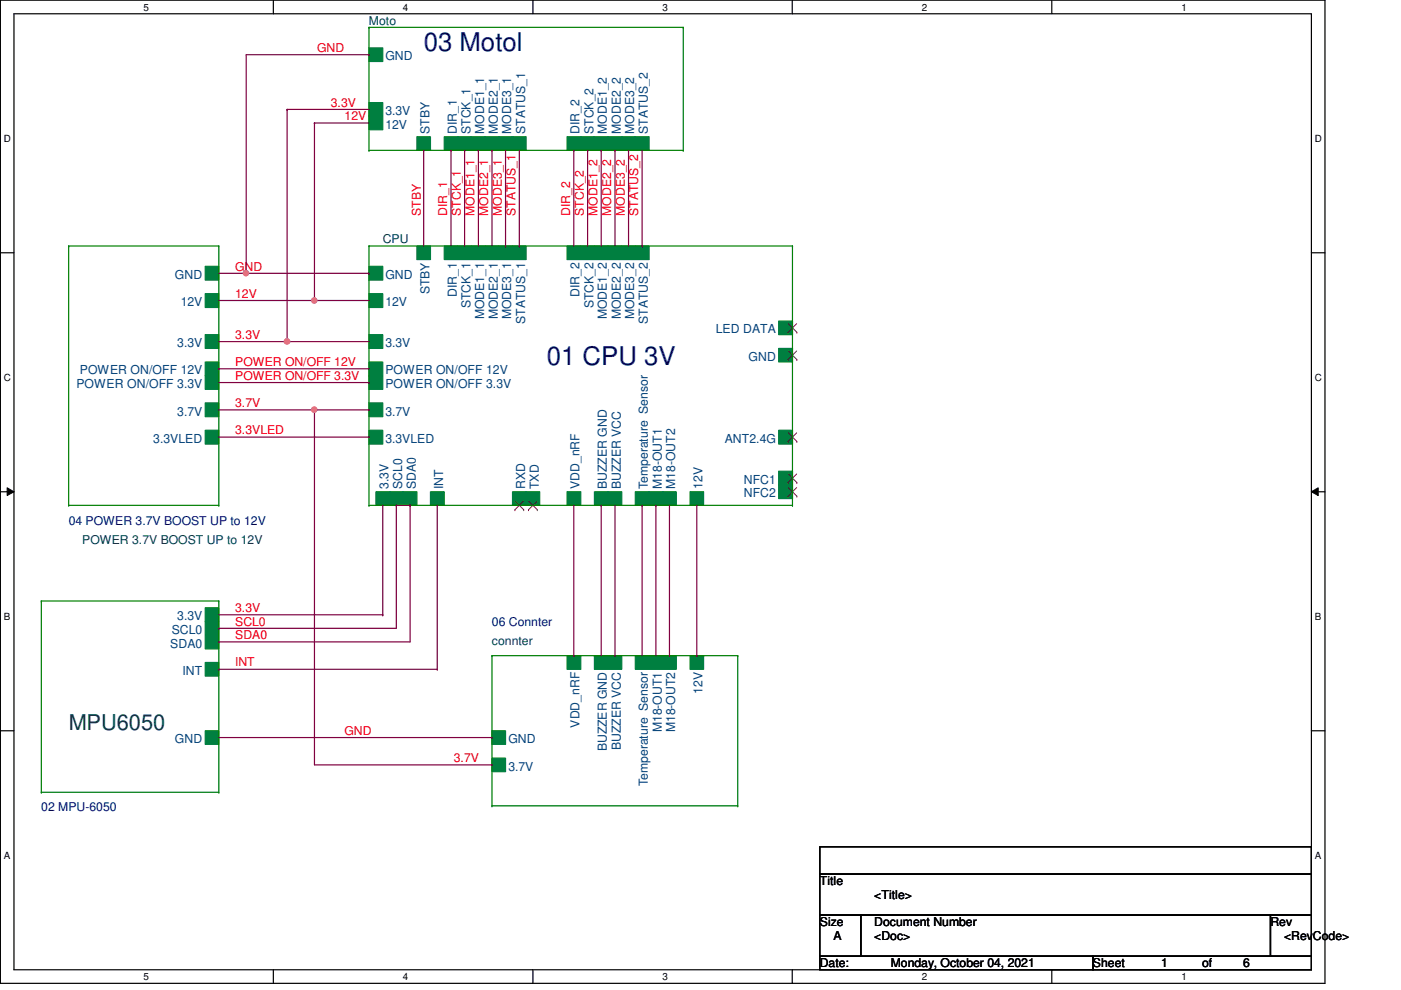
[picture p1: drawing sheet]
<svg xmlns="http://www.w3.org/2000/svg" width="297mm" height="210mm" viewBox="0 0 297 210" stroke-linecap="round" stroke-linejoin="round" font-family="sans-serif">
<path d="M.1 0h280.8v208.5h-280.8zM3 2.9h275v202.7h-275z" fill="none" stroke="#000" stroke-width=".25"/>
<g fill="#fff">
<path d="M30.4 .3h1.2v2.4h-1.2z"/>
<path d="M30.4 205.9h1.2v2.3h-1.2z"/>
</g>
<path d="M58 0v2.9M58 205.6v2.9" fill="none" stroke="#000" stroke-width=".25"/>
<g fill="#fff">
<path d="M85.4 .3h1.2v2.4h-1.2z"/>
<path d="M85.4 205.9h1.2v2.3h-1.2z"/>
</g>
<path d="M113 0v2.9M113 205.6v2.9" fill="none" stroke="#000" stroke-width=".25"/>
<g fill="#fff">
<path d="M140.5 .3h1.1v2.4h-1.1z"/>
<path d="M140.5 205.9h1.1v2.3h-1.1z"/>
</g>
<path d="M168 0v2.9M168 205.6v2.9" fill="none" stroke="#000" stroke-width=".25"/>
<g fill="#fff">
<path d="M195.4 .3h1.2v2.4h-1.2z"/>
<path d="M195.4 205.9h1.2v2.3h-1.2z"/>
</g>
<path d="M223 0v2.9M223 205.6v2.9" fill="none" stroke="#000" stroke-width=".25"/>
<g fill="#fff">
<path d="M250.5 .3h1.1v2.4h-1.1z"/>
<path d="M250.5 205.9h1.1v2.3h-1.1z"/>
<path d="M.8 28.2h1.5v2.4h-1.5z"/>
<path d="M278.8 28.2h1.4v2.4h-1.4z"/>
<path d="M.8 78.9h1.5v2.3h-1.5z"/>
<path d="M278.8 78.9h1.4v2.3h-1.4z"/>
</g>
<path d="M.1 53.6h2.9M278 53.6h2.9" fill="none" stroke="#000" stroke-width=".25"/>
<g fill="#fff">
<path d="M.8 129.6h1.4v2.3h-1.4z"/>
<path d="M278.8 129.6h1.3v2.3h-1.3z"/>
</g>
<path d="M.1 104.3h2.9M278 104.3h2.9" fill="none" stroke="#000" stroke-width=".25"/>
<path d="M1.5 103.4l1.5 .9-1.5 .8zM278 104.3l1.5-.9v1.7z" fill="#000"/>
<path d="M1.5 103.4l1.5 .9-1.5 .8zM278 104.3l1.5-.9v1.7z" fill="none" stroke="#000" stroke-width=".21"/>
<g fill="#fff">
<path d="M.8 180.3h1.4v2.3h-1.4z"/>
<path d="M278.8 180.3h1.3v2.3h-1.3z"/>
</g>
<path d="M.1 154.9h2.9M278 154.9h2.9M173.8 179.5h104.2v5.8h-104.2zM173.8 185.3h104.2v8.7h-104.2zM173.8 194h8.7v8.7h-8.7zM182.5 194h86.9v8.7h-86.9zM269.4 194h8.6v8.7h-8.6zM173.8 202.7h57.9v2.9h-57.9zM231.7 202.7h46.3v2.9h-46.3z" fill="none" stroke="#000" stroke-width=".25"/>
<path d="M78.2 21.8h2.9v2.8h-2.9z" fill-rule="evenodd" fill="#007f40"/>
<path d="M78.2 21.8h2.9v2.8h-2.9z" fill="none" stroke="#007f40" stroke-width=".25"/>
<path d="M88.4 29h2.9v2.9h-2.9z" fill-rule="evenodd" fill="#007f40"/>
<path d="M88.4 29h2.9v2.9h-2.9z" fill="none" stroke="#007f40" stroke-width=".25"/>
<path d="M94.2 29h2.9v2.9h-2.9z" fill-rule="evenodd" fill="#007f40"/>
<path d="M94.2 29h2.9v2.9h-2.9z" fill="none" stroke="#007f40" stroke-width=".25"/>
<path d="M97.1 29h2.8v2.9h-2.8z" fill-rule="evenodd" fill="#007f40"/>
<path d="M97.1 29h2.8v2.9h-2.8z" fill="none" stroke="#007f40" stroke-width=".25"/>
<path d="M99.9 29h3v2.9h-3z" fill-rule="evenodd" fill="#007f40"/>
<path d="M99.9 29h3v2.9h-3z" fill="none" stroke="#007f40" stroke-width=".25"/>
<path d="M102.9 29h2.8v2.9h-2.8z" fill-rule="evenodd" fill="#007f40"/>
<path d="M102.9 29h2.8v2.9h-2.8z" fill="none" stroke="#007f40" stroke-width=".25"/>
<path d="M105.7 29h3v2.9h-3z" fill-rule="evenodd" fill="#007f40"/>
<path d="M105.7 29h3v2.9h-3z" fill="none" stroke="#007f40" stroke-width=".25"/>
<path d="M78.2 24.6h2.9v2.9h-2.9z" fill-rule="evenodd" fill="#007f40"/>
<path d="M78.2 24.6h2.9v2.9h-2.9z" fill="none" stroke="#007f40" stroke-width=".25"/>
<path d="M120.2 29h2.9v2.9h-2.9z" fill-rule="evenodd" fill="#007f40"/>
<path d="M120.2 29h2.9v2.9h-2.9z" fill="none" stroke="#007f40" stroke-width=".25"/>
<path d="M123.1 29h2.9v2.9h-2.9z" fill-rule="evenodd" fill="#007f40"/>
<path d="M123.1 29h2.9v2.9h-2.9z" fill="none" stroke="#007f40" stroke-width=".25"/>
<path d="M126 29h2.9v2.9h-2.9z" fill-rule="evenodd" fill="#007f40"/>
<path d="M126 29h2.9v2.9h-2.9z" fill="none" stroke="#007f40" stroke-width=".25"/>
<path d="M128.9 29h2.9v2.9h-2.9z" fill-rule="evenodd" fill="#007f40"/>
<path d="M128.9 29h2.9v2.9h-2.9z" fill="none" stroke="#007f40" stroke-width=".25"/>
<path d="M131.8 29h2.9v2.9h-2.9z" fill-rule="evenodd" fill="#007f40"/>
<path d="M131.8 29h2.9v2.9h-2.9z" fill="none" stroke="#007f40" stroke-width=".25"/>
<path d="M134.7 29h2.9v2.9h-2.9z" fill-rule="evenodd" fill="#007f40"/>
<path d="M134.7 29h2.9v2.9h-2.9z" fill="none" stroke="#007f40" stroke-width=".25"/>
<path d="M108.7 29h2.8v2.9h-2.8z" fill-rule="evenodd" fill="#007f40"/>
<path d="M108.7 29h2.8v2.9h-2.8z" fill="none" stroke="#007f40" stroke-width=".25"/>
<path d="M78.2 10.2h2.9v2.8h-2.9z" fill-rule="evenodd" fill="#007f40"/>
<path d="M78.2 10.2h2.9v2.8h-2.9z" fill="none" stroke="#007f40" stroke-width=".25"/>
<path d="M78.2 5.8h.1M78.2 5.8h66.7M78.2 5.8v26.1M144.9 5.8h.1M144.9 5.8v26.1M78.2 31.9h.1M78.2 31.9h66.7M144.9 31.9h.1" fill="none" stroke="#007f00" stroke-width=".25"/>
<path d="M82.6 104.3h2.9v2.8h-2.9z" fill-rule="evenodd" fill="#007f40"/>
<path d="M82.6 104.3h2.9v2.8h-2.9z" fill="none" stroke="#007f40" stroke-width=".25"/>
<path d="M85.5 104.3h2.9v2.8h-2.9z" fill-rule="evenodd" fill="#007f40"/>
<path d="M85.5 104.3h2.9v2.8h-2.9z" fill="none" stroke="#007f40" stroke-width=".25"/>
<path d="M108.7 104.3h2.8v2.8h-2.8z" fill-rule="evenodd" fill="#007f40"/>
<path d="M108.7 104.3h2.8v2.8h-2.8z" fill="none" stroke="#007f40" stroke-width=".25"/>
<path d="M109.2 108.1h.1M109.2 106.3l1.8 1.8M111 106.3l-1.8 1.8M111 108.1h.1" fill="none" stroke="#7f4000" stroke-width=".21"/>
<path d="M111.5 104.3h2.9v2.8h-2.9z" fill-rule="evenodd" fill="#007f40"/>
<path d="M111.5 104.3h2.9v2.8h-2.9z" fill="none" stroke="#007f40" stroke-width=".25"/>
<path d="M112.1 108.1h.1M112.1 106.3l1.8 1.8M113.9 106.3l-1.8 1.8M113.9 108.1h.1" fill="none" stroke="#7f4000" stroke-width=".21"/>
<path d="M165.1 91.2h2.9v2.9h-2.9z" fill-rule="evenodd" fill="#007f40"/>
<path d="M165.1 91.2h2.9v2.9h-2.9z" fill="none" stroke="#007f40" stroke-width=".25"/>
<path d="M167.1 93.6h.1M167.1 91.8l1.8 1.8M168.9 91.8l-1.8 1.8M168.9 93.6h.1" fill="none" stroke="#7f4000" stroke-width=".21"/>
<path d="M165.1 68.1h2.9v2.9h-2.9z" fill-rule="evenodd" fill="#007f40"/>
<path d="M165.1 68.1h2.9v2.9h-2.9z" fill="none" stroke="#007f40" stroke-width=".25"/>
<path d="M167.1 70.4h.1M167.1 68.6l1.8 1.8M168.9 68.6l-1.8 1.8M168.9 70.4h.1" fill="none" stroke="#7f4000" stroke-width=".21"/>
<path d="M165.1 99.9h2.9v2.9h-2.9z" fill-rule="evenodd" fill="#007f40"/>
<path d="M165.1 99.9h2.9v2.9h-2.9z" fill="none" stroke="#007f40" stroke-width=".25"/>
<path d="M167.1 102.3h.1M167.1 100.5l1.8 1.8M168.9 100.5l-1.8 1.8M168.9 102.3h.1" fill="none" stroke="#7f4000" stroke-width=".21"/>
<path d="M165.1 102.8h2.9v2.9h-2.9z" fill-rule="evenodd" fill="#007f40"/>
<path d="M165.1 102.8h2.9v2.9h-2.9z" fill="none" stroke="#007f40" stroke-width=".25"/>
<path d="M167.1 105.2h.1M167.1 103.4l1.8 1.8M168.9 103.4l-1.8 1.8M168.9 105.2h.1" fill="none" stroke="#7f4000" stroke-width=".21"/>
<path d="M78.2 62.3h2.9v2.9h-2.9z" fill-rule="evenodd" fill="#007f40"/>
<path d="M78.2 62.3h2.9v2.9h-2.9z" fill="none" stroke="#007f40" stroke-width=".25"/>
<path d="M78.2 71h2.9v2.9h-2.9z" fill-rule="evenodd" fill="#007f40"/>
<path d="M78.2 71h2.9v2.9h-2.9z" fill="none" stroke="#007f40" stroke-width=".25"/>
<path d="M78.2 76.8h2.9v2.9h-2.9z" fill-rule="evenodd" fill="#007f40"/>
<path d="M78.2 76.8h2.9v2.9h-2.9z" fill="none" stroke="#007f40" stroke-width=".25"/>
<path d="M88.4 52.2h2.9v2.8h-2.9z" fill-rule="evenodd" fill="#007f40"/>
<path d="M88.4 52.2h2.9v2.8h-2.9z" fill="none" stroke="#007f40" stroke-width=".25"/>
<path d="M94.2 52.2h2.9v2.8h-2.9z" fill-rule="evenodd" fill="#007f40"/>
<path d="M94.2 52.2h2.9v2.8h-2.9z" fill="none" stroke="#007f40" stroke-width=".25"/>
<path d="M97.1 52.2h2.8v2.8h-2.8z" fill-rule="evenodd" fill="#007f40"/>
<path d="M97.1 52.2h2.8v2.8h-2.8z" fill="none" stroke="#007f40" stroke-width=".25"/>
<path d="M99.9 52.2h3v2.8h-3z" fill-rule="evenodd" fill="#007f40"/>
<path d="M99.9 52.2h3v2.8h-3z" fill="none" stroke="#007f40" stroke-width=".25"/>
<path d="M102.9 52.2h2.8v2.8h-2.8z" fill-rule="evenodd" fill="#007f40"/>
<path d="M102.9 52.2h2.8v2.8h-2.8z" fill="none" stroke="#007f40" stroke-width=".25"/>
<path d="M105.7 52.2h3v2.8h-3z" fill-rule="evenodd" fill="#007f40"/>
<path d="M105.7 52.2h3v2.8h-3z" fill="none" stroke="#007f40" stroke-width=".25"/>
<path d="M91.3 104.3h2.9v2.8h-2.9z" fill-rule="evenodd" fill="#007f40"/>
<path d="M91.3 104.3h2.9v2.8h-2.9z" fill="none" stroke="#007f40" stroke-width=".25"/>
<path d="M79.7 104.3h2.9v2.8h-2.9z" fill-rule="evenodd" fill="#007f40"/>
<path d="M79.7 104.3h2.9v2.8h-2.9z" fill="none" stroke="#007f40" stroke-width=".25"/>
<path d="M137.6 104.3h2.9v2.8h-2.9z" fill-rule="evenodd" fill="#007f40"/>
<path d="M137.6 104.3h2.9v2.8h-2.9z" fill="none" stroke="#007f40" stroke-width=".25"/>
<path d="M165.1 73.9h2.9v2.9h-2.9z" fill-rule="evenodd" fill="#007f40"/>
<path d="M165.1 73.9h2.9v2.9h-2.9z" fill="none" stroke="#007f40" stroke-width=".25"/>
<path d="M167.1 76.2h.1M167.1 74.4l1.8 1.8M168.9 74.4l-1.8 1.8M168.9 76.2h.1" fill="none" stroke="#7f4000" stroke-width=".21"/>
<path d="M134.7 104.3h2.9v2.8h-2.9z" fill-rule="evenodd" fill="#007f40"/>
<path d="M134.7 104.3h2.9v2.8h-2.9z" fill="none" stroke="#007f40" stroke-width=".25"/>
<path d="M128.9 104.3h2.9v2.8h-2.9z" fill-rule="evenodd" fill="#007f40"/>
<path d="M128.9 104.3h2.9v2.8h-2.9z" fill="none" stroke="#007f40" stroke-width=".25"/>
<path d="M126 104.3h2.9v2.8h-2.9z" fill-rule="evenodd" fill="#007f40"/>
<path d="M126 104.3h2.9v2.8h-2.9z" fill="none" stroke="#007f40" stroke-width=".25"/>
<path d="M146.3 104.3h2.9v2.8h-2.9z" fill-rule="evenodd" fill="#007f40"/>
<path d="M146.3 104.3h2.9v2.8h-2.9z" fill="none" stroke="#007f40" stroke-width=".25"/>
<path d="M140.5 104.3h2.9v2.8h-2.9z" fill-rule="evenodd" fill="#007f40"/>
<path d="M140.5 104.3h2.9v2.8h-2.9z" fill="none" stroke="#007f40" stroke-width=".25"/>
<path d="M120.2 104.3h2.9v2.8h-2.9z" fill-rule="evenodd" fill="#007f40"/>
<path d="M120.2 104.3h2.9v2.8h-2.9z" fill="none" stroke="#007f40" stroke-width=".25"/>
<path d="M78.2 91.2h2.9v2.9h-2.9z" fill-rule="evenodd" fill="#007f40"/>
<path d="M78.2 91.2h2.9v2.9h-2.9z" fill="none" stroke="#007f40" stroke-width=".25"/>
<path d="M78.2 79.7h2.9v2.8h-2.9z" fill-rule="evenodd" fill="#007f40"/>
<path d="M78.2 79.7h2.9v2.8h-2.9z" fill="none" stroke="#007f40" stroke-width=".25"/>
<path d="M78.2 85.4h2.9v2.9h-2.9z" fill-rule="evenodd" fill="#007f40"/>
<path d="M78.2 85.4h2.9v2.9h-2.9z" fill="none" stroke="#007f40" stroke-width=".25"/>
<path d="M123.1 52.2h2.9v2.8h-2.9z" fill-rule="evenodd" fill="#007f40"/>
<path d="M123.1 52.2h2.9v2.8h-2.9z" fill="none" stroke="#007f40" stroke-width=".25"/>
<path d="M120.2 52.2h2.9v2.8h-2.9z" fill-rule="evenodd" fill="#007f40"/>
<path d="M120.2 52.2h2.9v2.8h-2.9z" fill="none" stroke="#007f40" stroke-width=".25"/>
<path d="M131.8 52.2h2.9v2.8h-2.9z" fill-rule="evenodd" fill="#007f40"/>
<path d="M131.8 52.2h2.9v2.8h-2.9z" fill="none" stroke="#007f40" stroke-width=".25"/>
<path d="M128.9 52.2h2.9v2.8h-2.9z" fill-rule="evenodd" fill="#007f40"/>
<path d="M128.9 52.2h2.9v2.8h-2.9z" fill="none" stroke="#007f40" stroke-width=".25"/>
<path d="M126 52.2h2.9v2.8h-2.9z" fill-rule="evenodd" fill="#007f40"/>
<path d="M126 52.2h2.9v2.8h-2.9z" fill="none" stroke="#007f40" stroke-width=".25"/>
<path d="M134.7 52.2h2.9v2.8h-2.9z" fill-rule="evenodd" fill="#007f40"/>
<path d="M134.7 52.2h2.9v2.8h-2.9z" fill="none" stroke="#007f40" stroke-width=".25"/>
<path d="M108.7 52.2h2.8v2.8h-2.8z" fill-rule="evenodd" fill="#007f40"/>
<path d="M108.7 52.2h2.8v2.8h-2.8z" fill="none" stroke="#007f40" stroke-width=".25"/>
<path d="M78.2 56.5h2.9v2.9h-2.9z" fill-rule="evenodd" fill="#007f40"/>
<path d="M78.2 56.5h2.9v2.9h-2.9z" fill="none" stroke="#007f40" stroke-width=".25"/>
<path d="M78.2 52.2h.1M78.2 52.2h89.8M78.2 52.2v54.9M168 52.2h.1M168 52.2v54.9M78.2 107.1h.1M78.2 107.1h89.8M168 107.1h.1" fill="none" stroke="#007f00" stroke-width=".25"/>
<path d="M43.5 131.8h2.9v2.9h-2.9z" fill-rule="evenodd" fill="#007f40"/>
<path d="M43.5 131.8h2.9v2.9h-2.9z" fill="none" stroke="#007f40" stroke-width=".25"/>
<path d="M43.5 134.7h2.9v2.9h-2.9z" fill-rule="evenodd" fill="#007f40"/>
<path d="M43.5 134.7h2.9v2.9h-2.9z" fill="none" stroke="#007f40" stroke-width=".25"/>
<path d="M43.5 140.5h2.9v2.8h-2.9z" fill-rule="evenodd" fill="#007f40"/>
<path d="M43.5 140.5h2.9v2.8h-2.9z" fill="none" stroke="#007f40" stroke-width=".25"/>
<path d="M43.5 128.9h2.9v2.9h-2.9z" fill-rule="evenodd" fill="#007f40"/>
<path d="M43.5 128.9h2.9v2.9h-2.9z" fill="none" stroke="#007f40" stroke-width=".25"/>
<path d="M43.5 154.9h2.9v2.9h-2.9z" fill-rule="evenodd" fill="#007f40"/>
<path d="M43.5 154.9h2.9v2.9h-2.9z" fill="none" stroke="#007f40" stroke-width=".25"/>
<path d="M8.8 127.4h.1M8.8 127.4h37.6M8.8 127.4v40.6M46.4 127.4h.1M46.4 127.4v40.6M8.8 168h.1M8.8 168h37.6M46.4 168h.1" fill="none" stroke="#007f00" stroke-width=".25"/>
<path d="M43.5 62.3h2.9v2.9h-2.9z" fill-rule="evenodd" fill="#007f40"/>
<path d="M43.5 62.3h2.9v2.9h-2.9z" fill="none" stroke="#007f40" stroke-width=".25"/>
<path d="M43.5 71h2.9v2.9h-2.9z" fill-rule="evenodd" fill="#007f40"/>
<path d="M43.5 71h2.9v2.9h-2.9z" fill="none" stroke="#007f40" stroke-width=".25"/>
<path d="M43.5 76.8h2.9v2.9h-2.9z" fill-rule="evenodd" fill="#007f40"/>
<path d="M43.5 76.8h2.9v2.9h-2.9z" fill="none" stroke="#007f40" stroke-width=".25"/>
<path d="M43.5 85.4h2.9v2.9h-2.9z" fill-rule="evenodd" fill="#007f40"/>
<path d="M43.5 85.4h2.9v2.9h-2.9z" fill="none" stroke="#007f40" stroke-width=".25"/>
<path d="M43.5 91.2h2.9v2.9h-2.9z" fill-rule="evenodd" fill="#007f40"/>
<path d="M43.5 91.2h2.9v2.9h-2.9z" fill="none" stroke="#007f40" stroke-width=".25"/>
<path d="M43.5 79.7h2.9v2.8h-2.9z" fill-rule="evenodd" fill="#007f40"/>
<path d="M43.5 79.7h2.9v2.8h-2.9z" fill="none" stroke="#007f40" stroke-width=".25"/>
<path d="M43.5 56.5h2.9v2.9h-2.9z" fill-rule="evenodd" fill="#007f40"/>
<path d="M43.5 56.5h2.9v2.9h-2.9z" fill="none" stroke="#007f40" stroke-width=".25"/>
<path d="M14.6 52.2h.1M14.6 52.2h31.8M14.6 52.2v54.9M46.4 52.2h.1M46.4 52.2v54.9M14.6 107.1h.1M14.6 107.1h31.8M46.4 107.1h.1" fill="none" stroke="#007f00" stroke-width=".25"/>
<path d="M134.7 139h2.9v2.9h-2.9z" fill-rule="evenodd" fill="#007f40"/>
<path d="M134.7 139h2.9v2.9h-2.9z" fill="none" stroke="#007f40" stroke-width=".25"/>
<path d="M126 139h2.9v2.9h-2.9z" fill-rule="evenodd" fill="#007f40"/>
<path d="M126 139h2.9v2.9h-2.9z" fill="none" stroke="#007f40" stroke-width=".25"/>
<path d="M128.9 139h2.9v2.9h-2.9z" fill-rule="evenodd" fill="#007f40"/>
<path d="M128.9 139h2.9v2.9h-2.9z" fill="none" stroke="#007f40" stroke-width=".25"/>
<path d="M137.6 139h2.9v2.9h-2.9z" fill-rule="evenodd" fill="#007f40"/>
<path d="M137.6 139h2.9v2.9h-2.9z" fill="none" stroke="#007f40" stroke-width=".25"/>
<path d="M146.3 139h2.9v2.9h-2.9z" fill-rule="evenodd" fill="#007f40"/>
<path d="M146.3 139h2.9v2.9h-2.9z" fill="none" stroke="#007f40" stroke-width=".25"/>
<path d="M104.3 160.7h2.9v2.9h-2.9z" fill-rule="evenodd" fill="#007f40"/>
<path d="M104.3 160.7h2.9v2.9h-2.9z" fill="none" stroke="#007f40" stroke-width=".25"/>
<path d="M140.5 139h2.9v2.9h-2.9z" fill-rule="evenodd" fill="#007f40"/>
<path d="M140.5 139h2.9v2.9h-2.9z" fill="none" stroke="#007f40" stroke-width=".25"/>
<path d="M120.2 139h2.9v2.9h-2.9z" fill-rule="evenodd" fill="#007f40"/>
<path d="M120.2 139h2.9v2.9h-2.9z" fill="none" stroke="#007f40" stroke-width=".25"/>
<path d="M104.3 154.9h2.9v2.9h-2.9z" fill-rule="evenodd" fill="#007f40"/>
<path d="M104.3 154.9h2.9v2.9h-2.9z" fill="none" stroke="#007f40" stroke-width=".25"/>
<path d="M104.3 139h.1M104.3 139h52.1M104.3 139v31.9M156.4 139h.1M156.4 139v31.9M104.3 170.9h.1M104.3 170.9h52.1M156.4 170.9h.1" fill="none" stroke="#007f00" stroke-width=".25"/>
<g fill="none" stroke="#7f0040" stroke-width=".25">
<path d="M52.2 11.6h26M78.2 11.6h.1M60.9 23.2h.1M60.9 23.2h17.3M66.7 26.1h.1M66.7 26.1h11.5M66.7 26.1v37.6M89.8 31.9h.1M89.8 31.9v20.3M95.6 31.9h.1M95.6 31.9v20.3M98.5 31.9h.1"/>
<path d="M98.5 31.9v20.3M101.4 31.9h.1M101.4 31.9v20.3M104.3 31.9h.1M104.3 31.9v20.3M107.2 31.9v20.3M110.1 31.9v20.3M121.7 31.9h.1M121.7 31.9v20.3M124.6 31.9h.1M124.6 31.9v20.3M127.5 31.9h.1"/>
<path d="M127.5 31.9v20.3M130.4 31.9h.1M130.4 31.9v20.3M133.3 31.9h.1M133.3 31.9v20.3M136.1 31.9v20.3M46.4 58h5.8M52.2 58h.1M107.2 52.2h.1M110.1 52.2h.1M136.1 52.2h.1M46.4 78.2h.1"/>
<path d="M46.4 63.7h31.8M46.4 72.4h14.5M46.4 78.2h31.8M60.9 72.4h.1M66.7 63.7h.1M46.4 86.9h20.3M46.4 92.7h31.8M46.4 81.1h31.8M66.7 86.9h.1M78.2 92.7h.1M78.2 81.1h.1M81.1 107.1v23.2"/>
<path d="M84 107.1h.1M84 107.1v26.1h-37.6M84 107.1h2.9M86.9 107.1h.1M86.9 107.1v29h-40.5M92.7 107.1v34.8M121.7 107.1v31.9M127.5 107.1h.1M127.5 107.1v31.9M130.4 107.1v31.9M136.1 107.1h.1M136.1 107.1v31.9"/>
<path d="M139.1 107.1h.1M139.1 107.1v31.9M141.9 107.1v31.9M147.7 107.1v31.9M46.4 133.2h.1M46.4 136.1h.1M46.4 130.3h34.7M81.1 130.3h.1M121.7 139h.1M130.4 139h.1M141.9 139h.1M147.7 139h.1"/>
<path d="M46.4 141.9h.1M46.4 141.9h46.3M46.4 156.4h57.9M92.7 141.9h.1M104.3 156.4h.1M66.7 162.2h37.6M104.3 162.2h.1"/>
</g>
<circle cx="66.6" cy="63.7" r=".56" fill="#f0f"/>
<circle cx="66.6" cy="63.7" r=".56" fill="none" stroke="#f0f" stroke-width=".25"/>
<path d="M60.9 23.2h.1M60.9 23.2v49.2M60.9 72.4h.1M60.9 72.4h17.3" fill="none" stroke="#7f0040" stroke-width=".25"/>
<circle cx="60.9" cy="72.4" r=".56" fill="#f0f"/>
<circle cx="60.9" cy="72.4" r=".56" fill="none" stroke="#f0f" stroke-width=".25"/>
<path d="M66.7 86.9h.1M66.7 86.9v75.3" fill="none" stroke="#7f0040" stroke-width=".25"/>
<circle cx="66.6" cy="86.9" r=".56" fill="#f0f"/>
<circle cx="66.6" cy="86.9" r=".56" fill="none" stroke="#f0f" stroke-width=".25"/>
<path d="M52.2 11.6v46.4M52.2 58h.1M66.7 86.9h11.5M78.2 86.9h.1" fill="none" stroke="#7f0040" stroke-width=".25"/>
<circle cx="52.1" cy="57.9" r=".56" fill="#f0f"/>
<circle cx="52.1" cy="57.9" r=".56" fill="none" stroke="#f0f" stroke-width=".25"/>
<path d="M52.2 58h26M78.2 58h.1" fill="none" stroke="#7f0040" stroke-width=".25"/>
<circle cx="66.6" cy="63.7" r=".56" fill="#f0f"/>
<circle cx="66.6" cy="63.7" r=".56" fill="none" stroke="#f0f" stroke-width=".25"/>
<circle cx="60.9" cy="72.4" r=".56" fill="#f0f"/>
<circle cx="60.9" cy="72.4" r=".56" fill="none" stroke="#f0f" stroke-width=".25"/>
<circle cx="66.6" cy="86.9" r=".56" fill="#f0f"/>
<circle cx="66.6" cy="86.9" r=".56" fill="none" stroke="#f0f" stroke-width=".25"/>
<circle cx="52.1" cy="57.9" r=".56" fill="#f0f"/>
<circle cx="52.1" cy="57.9" r=".56" fill="none" stroke="#f0f" stroke-width=".25"/>
<g font-size="5.5" fill="#00007f">
<text x="89.8" y="10.7">03 Motol</text>
<text x="115.9" y="77.3">01 CPU 3V</text>
</g>
<text font-size="4.6" fill="#004040" x="14.6" y="154.7">MPU6050</text>
<g font-size="2.6" fill="#004040">
<text x="78.2" y="5.2">Moto</text>
<text x="81.1" y="51.6">CPU</text>
<text x="17.4" y="115.3">POWER 3.7V BOOST UP to 12V</text>
<text x="104.3" y="136.7">connter</text>
</g>
<g font-size="2.6" fill="#f00">
<text x="67.3" y="11">GND</text>
<text x="70.1" y="22.6">3.3V</text>
<text x="73.1" y="25.5">12V</text>
<text x="89.2" y="45.8" transform="rotate(-90 89.2 45.8)">STBY</text>
<text x="94.8" y="45.8" transform="rotate(-90 94.8 45.8)">DIR_1</text>
<text x="97.7" y="45.8" transform="rotate(-90 97.7 45.8)">STCK_1</text>
<text x="100.6" y="45.8" transform="rotate(-90 100.6 45.8)">MODE1_1</text>
<text x="103.5" y="45.8" transform="rotate(-90 103.5 45.8)">MODE2_1</text>
<text x="106.4" y="45.8" transform="rotate(-90 106.4 45.8)">MODE3_1</text>
<text x="109.3" y="45.8" transform="rotate(-90 109.3 45.8)">STATUS_1</text>
<text x="120.9" y="45.8" transform="rotate(-90 120.9 45.8)">DIR_2</text>
<text x="123.8" y="45.8" transform="rotate(-90 123.8 45.8)">STCK_2</text>
<text x="126.7" y="45.8" transform="rotate(-90 126.7 45.8)">MODE1_2</text>
<text x="129.6" y="45.8" transform="rotate(-90 129.6 45.8)">MODE2_2</text>
<text x="132.5" y="45.8" transform="rotate(-90 132.5 45.8)">MODE3_2</text>
<text x="135.3" y="45.8" transform="rotate(-90 135.3 45.8)">STATUS_2</text>
<text x="49.9" y="57.4">GND</text>
<text x="49.9" y="63.1">12V</text>
<text x="49.9" y="71.8">3.3V</text>
<text x="49.9" y="77.6">POWER ON/OFF 12V</text>
<text x="49.9" y="80.5">POWER ON/OFF 3.3V</text>
<text x="49.9" y="86.3">3.7V</text>
<text x="49.9" y="92.1">3.3VLED</text>
<text x="49.9" y="129.8">3.3V</text>
<text x="49.9" y="132.6">SCL0</text>
<text x="49.9" y="135.5">SDA0</text>
<text x="49.9" y="141.3">INT</text>
<text x="73.1" y="155.8">GND</text>
<text x="96.2" y="161.6">3.7V</text>
</g>
<g font-size="2.6" fill="#00407f">
<text x="81.7" y="12.8">GND</text>
<text x="81.7" y="24.4">3.3V</text>
<text x="81.7" y="27.3">12V</text>
<text x="91.1" y="28.4" transform="rotate(-90 91.1 28.4)">STBY</text>
<text x="96.9" y="28.4" transform="rotate(-90 96.9 28.4)">DIR_1</text>
<text x="99.7" y="28.4" transform="rotate(-90 99.7 28.4)">STCK_1</text>
<text x="102.7" y="28.4" transform="rotate(-90 102.7 28.4)">MODE1_1</text>
<text x="105.5" y="28.4" transform="rotate(-90 105.5 28.4)">MODE2_1</text>
<text x="108.4" y="28.4" transform="rotate(-90 108.4 28.4)">MODE3_1</text>
<text x="111.3" y="28.4" transform="rotate(-90 111.3 28.4)">STATUS_1</text>
<text x="122.9" y="28.4" transform="rotate(-90 122.9 28.4)">DIR_2</text>
<text x="125.8" y="28.4" transform="rotate(-90 125.8 28.4)">STCK_2</text>
<text x="128.7" y="28.4" transform="rotate(-90 128.7 28.4)">MODE1_2</text>
<text x="131.6" y="28.4" transform="rotate(-90 131.6 28.4)">MODE2_2</text>
<text x="134.5" y="28.4" transform="rotate(-90 134.5 28.4)">MODE3_2</text>
<text x="137.4" y="28.4" transform="rotate(-90 137.4 28.4)">STATUS_2</text>
<text x="37.1" y="59.1">GND</text>
<text x="81.7" y="59.1">GND</text>
<text x="38.3" y="64.9">12V</text>
<text x="81.7" y="64.9">12V</text>
<text x="91.1" y="62.4" transform="rotate(-90 91.1 62.4)">STBY</text>
<text x="96.9" y="62.9" transform="rotate(-90 96.9 62.9)">DIR_1</text>
<text x="99.7" y="65.4" transform="rotate(-90 99.7 65.4)">STCK_1</text>
<text x="122.9" y="62.9" transform="rotate(-90 122.9 62.9)">DIR_2</text>
<text x="125.8" y="65.4" transform="rotate(-90 125.8 65.4)">STCK_2</text>
<text x="102.7" y="67.7" transform="rotate(-90 102.7 67.7)">MODE1_1</text>
<text x="105.5" y="67.7" transform="rotate(-90 105.5 67.7)">MODE2_1</text>
<text x="108.4" y="67.7" transform="rotate(-90 108.4 67.7)">MODE3_1</text>
<text x="111.3" y="68.7" transform="rotate(-90 111.3 68.7)">STATUS_1</text>
<text x="128.7" y="67.7" transform="rotate(-90 128.7 67.7)">MODE1_2</text>
<text x="131.6" y="67.7" transform="rotate(-90 131.6 67.7)">MODE2_2</text>
<text x="134.5" y="67.7" transform="rotate(-90 134.5 67.7)">MODE3_2</text>
<text x="137.4" y="68.7" transform="rotate(-90 137.4 68.7)">STATUS_2</text>
<text x="151.8" y="70.7">LED DATA</text>
<text x="37.6" y="73.6">3.3V</text>
<text x="81.7" y="73.6">3.3V</text>
<text x="158.7" y="76.5">GND</text>
<text x="16.2" y="82.3">POWER ON/OFF 3.3V</text>
<text x="16.9" y="79.4">POWER ON/OFF 12V</text>
<text x="81.7" y="79.4">POWER ON/OFF 12V</text>
<text x="81.7" y="82.3">POWER ON/OFF 3.3V</text>
<text x="37.6" y="88.1">3.7V</text>
<text x="81.7" y="88.1">3.7V</text>
<text x="32.5" y="93.9">3.3VLED</text>
<text x="81.7" y="93.9">3.3VLED</text>
<text x="153.7" y="93.9">ANT2.4G</text>
<text x="82.4" y="103.7" transform="rotate(-90 82.4 103.7)">3.3V</text>
<text x="85.3" y="103.7" transform="rotate(-90 85.3 103.7)">SCL0</text>
<text x="88.2" y="103.7" transform="rotate(-90 88.2 103.7)">SDA0</text>
<text x="93.9" y="103.7" transform="rotate(-90 93.9 103.7)">INT</text>
<text x="111.3" y="103.7" transform="rotate(-90 111.3 103.7)">RXD</text>
<text x="114.2" y="103.7" transform="rotate(-90 114.2 103.7)">TXD</text>
<text x="122.9" y="103.7" transform="rotate(-90 122.9 103.7)">VDD_nRF</text>
<text x="128.7" y="103.7" transform="rotate(-90 128.7 103.7)">BUZZER GND</text>
<text x="131.6" y="103.7" transform="rotate(-90 131.6 103.7)">BUZZER VCC</text>
<text x="137.4" y="103.7" transform="rotate(-90 137.4 103.7)">Temperature Sensor</text>
<text x="140.3" y="103.7" transform="rotate(-90 140.3 103.7)">M18-OUT1</text>
<text x="143.2" y="103.7" transform="rotate(-90 143.2 103.7)">M18-OUT2</text>
<text x="149" y="103.7" transform="rotate(-90 149 103.7)">12V</text>
<text x="157.7" y="102.6">NFC1</text>
<text x="157.7" y="105.5">NFC2</text>
<text x="37.6" y="131.5">3.3V</text>
<text x="36.1" y="137.3">SDA0</text>
<text x="36.4" y="134.4">SCL0</text>
<text x="38.7" y="143.1">INT</text>
<text x="149" y="147.1" transform="rotate(-90 149 147.1)">12V</text>
<text x="122.9" y="154.3" transform="rotate(-90 122.9 154.3)">VDD_nRF</text>
<text x="140.3" y="155.3" transform="rotate(-90 140.3 155.3)">M18-OUT1</text>
<text x="143.2" y="155.3" transform="rotate(-90 143.2 155.3)">M18-OUT2</text>
<text x="37.1" y="157.6">GND</text>
<text x="107.8" y="157.6">GND</text>
<text x="128.7" y="159.3" transform="rotate(-90 128.7 159.3)">BUZZER GND</text>
<text x="131.6" y="159" transform="rotate(-90 131.6 159)">BUZZER VCC</text>
<text x="107.8" y="163.4">3.7V</text>
<text x="137.4" y="166.6" transform="rotate(-90 137.4 166.6)">Temperature Sensor</text>
</g>
<g font-size="2.6" fill="#00007f">
<text x="14.6" y="111.2">04 POWER 3.7V BOOST UP to 12V</text>
<text x="104.3" y="132.7">06 Connter</text>
<text x="8.8" y="172">02 MPU-6050</text>
</g>
<g font-size="2.6">
<text x="173.8" y="187.7">Title</text>
<text x="185.4" y="190.6">&lt;Title&gt;</text>
<text x="173.8" y="196.3">Size</text>
<text x="185.4" y="196.3">Document Number</text>
<text x="269.4" y="196.3">Rev</text>
<text x="176.7" y="199.3">A</text>
<text x="185.4" y="199.3">&lt;Doc&gt;</text>
<text x="272.2" y="199.3">&lt;RevCode&gt;</text>
<text x="173.8" y="205.1">Date:</text>
<text x="188.8" y="205.1">Monday, October 04, 2021</text>
<text x="231.7" y="205.1">Sheet</text>
<text x="246.2" y="205.1">1</text>
<text x="254.9" y="205.1">of</text>
<text x="263.6" y="205.1">6</text>
</g>
<g font-size="2.1">
<text x="30.4" y="2.2">5</text>
<text x="85.4" y="2.2">4</text>
<text x="140.5" y="2.2">3</text>
<text x="195.4" y="2.2">2</text>
<text x="250.5" y="2.2">1</text>
<text x=".8" y="30.1">D</text>
<text x="278.8" y="30.1">D</text>
<text x=".8" y="80.8">C</text>
<text x="278.8" y="80.8">C</text>
<text x=".8" y="131.5">B</text>
<text x="278.8" y="131.5">B</text>
<text x=".8" y="182.2">A</text>
<text x="278.8" y="182.2">A</text>
<text x="30.4" y="207.8">5</text>
<text x="85.4" y="207.8">4</text>
<text x="140.5" y="207.8">3</text>
<text x="195.4" y="207.8">2</text>
<text x="250.5" y="207.8">1</text>
</g>
</svg>
